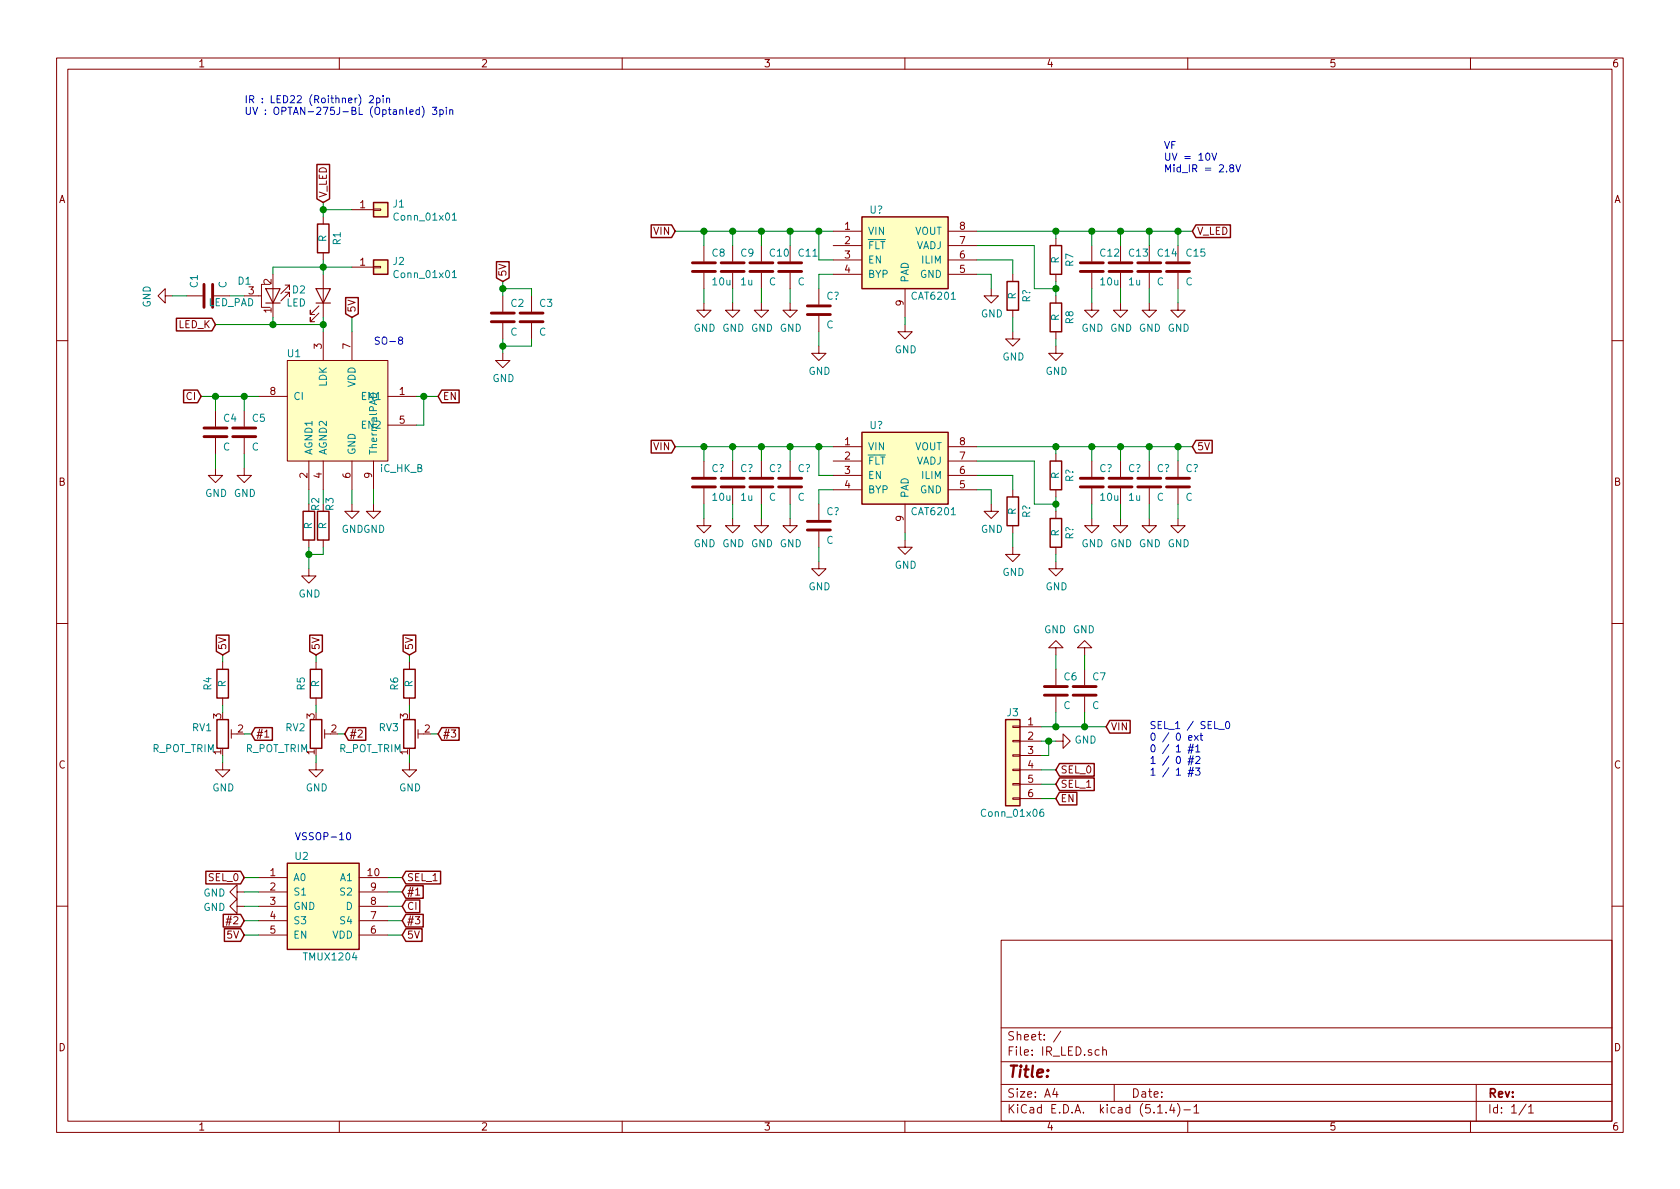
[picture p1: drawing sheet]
<svg xmlns="http://www.w3.org/2000/svg" width="297mm" height="210mm" viewBox="0 0 297 210" stroke-linecap="round" stroke-linejoin="round" font-family="sans-serif">
<g fill="none" stroke="#840000" stroke-width=".18">
<path d="M10 10.3h277v189.9h-277zM12 12.2h273v186.1h-273zM60 10.3v1.9M110 10.3v1.9M160 10.3v1.9M210 10.3v1.9M260 10.3v1.9M57.1 38.3v1.3M62.2 37.1h3.8M66 37h1.3v.2h-1.3zM29.2 52.3v-1.3l-1.3 1.3 1.3 1.3v-1.3h1.3M33 52.3h2.8"/>
<path d="M43.2 52.3h3M47.8 50.3h-1.6v4.1h1.6M48.3 48.5v7.6M50.4 51.7h.8v.7v-.7l-1.5 1.5M50.4 50.4h.8v.8v-.8l-1.5 1.5M56.4 55.4l-1.5 1.5v-.8v.8h.7M56.4 54.1l-1.5 1.5v-.7v.7h.7M57.1 44.7v1.3M57.1 48.5v7.6M57.1 58.7v5M62.2 58.7v5M62.2 47.2h3.8"/>
<path d="M66 47.1h1.3v.3h-1.3zM88.9 52.3v2.8M88.9 57.1v2.8M94 52.3v2.8M94 57.1v2.8M124.5 53.6v1.3h1.2l-1.2 1.2-1.3-1.2h1.3M124.5 43.4v2.8M124.5 48.3v2.7M129.5 53.6v1.3h1.3l-1.3 1.2-1.2-1.2h1.2M129.5 43.4v2.8M129.5 48.3v2.7M134.6 53.6v1.3h1.3l-1.3 1.2-1.3-1.2h1.3"/>
<path d="M134.6 43.4v2.8M134.6 48.3v2.7M139.7 53.6v1.3h1.3l-1.3 1.2-1.3-1.2h1.3M139.7 43.4v2.8M139.7 48.3v2.7M144.8 51v2.8M144.8 55.9v2.8M147.3 40.9h5.1M147.3 43.4h5.1M147.3 46h5.1M147.3 48.5h5.1M160 57.4v1.3h1.3l-1.3 1.2-1.3-1.2h1.3"/>
<path d="M160 51v5.1M167.6 40.9h5.1M167.6 43.4h5.1M167.6 46h5.1M167.6 48.5h5.1M175.3 51v1.3h1.2l-1.2 1.3-1.3-1.3h1.3M179.1 58.7v1.2h1.2l-1.2 1.3-1.3-1.3h1.3M179.1 48.5v1.3M179.1 54.9v1.2M186.7 42.2v1.2M186.7 48.5v1.3M186.7 52.3v1.3"/>
<path d="M186.7 58.7v1.2M193 53.6v1.3h1.3l-1.3 1.2-1.2-1.2h1.2M193 43.4v2.8M193 48.3v2.7M198.1 53.6v1.3h1.3l-1.3 1.2-1.3-1.2h1.3M198.1 43.4v2.8M198.1 48.3v2.7M203.2 53.6v1.3h1.3l-1.3 1.2-1.3-1.2h1.3M203.2 43.4v2.8M203.2 48.3v2.7M208.3 53.6v1.3h1.2l-1.2 1.2-1.3-1.2h1.3M208.3 43.4v2.8"/>
<path d="M208.3 48.3v2.7M10 60.2h2M38.1 72.6v2.8M38.1 77.5v2.8M43.2 72.6v2.8M43.2 77.5v2.8M45.7 70.1h5.1M50.8 63.7h17.8v17.8h-17.8zM68.6 70.1h5.1M68.6 75.2h5.1M88.9 62.5v1.2h1.3l-1.3 1.3-1.3-1.3h1.3M144.8 61.2v1.3h1.2l-1.2 1.2-1.3-1.2h1.3"/>
<path d="M147.3 79h5.1M167.6 79h5.1M186.7 61.2v1.3h1.3l-1.3 1.2-1.3-1.2h1.3M285 60.2h2M38.1 82.8v1.3h1.3l-1.3 1.2-1.3-1.2h1.3M43.2 82.8v1.3h1.2l-1.2 1.2-1.3-1.2h1.3M54.6 81.5v5.1M54.6 95.5v1.3M57.1 81.5v5.1M57.1 95.5v1.3M62.2 89.1v1.3h1.3l-1.3 1.3-1.2-1.3h1.2M62.2 81.5v5.1"/>
<path d="M66 89.1v1.3h1.3l-1.3 1.3-1.2-1.3h1.2M66 81.5v5.1M124.5 91.7v1.3h1.2l-1.2 1.2-1.3-1.2h1.3M124.5 81.5v2.8M124.5 86.4v2.7M129.5 91.7v1.3h1.3l-1.3 1.2-1.2-1.2h1.2M129.5 81.5v2.8M129.5 86.4v2.7M134.6 91.7v1.3h1.3l-1.3 1.2-1.3-1.2h1.3M134.6 81.5v2.8M134.6 86.4v2.7M139.7 91.7v1.3h1.3l-1.3 1.2-1.3-1.2h1.3"/>
<path d="M139.7 81.5v2.8M139.7 86.4v2.7M144.8 99.3v1.3h1.2l-1.2 1.2-1.3-1.2h1.3M144.8 89.1v2.8M144.8 94v2.8M147.3 81.5h5.1M147.3 84.1h5.1M147.3 86.6h5.1M160 95.5v1.3h1.3l-1.3 1.2-1.3-1.2h1.3M160 89.1v5.1M167.6 81.5h5.1M167.6 84.1h5.1"/>
<path d="M167.6 86.6h5.1M175.3 89.1v1.3h1.2l-1.2 1.3-1.3-1.3h1.3M179.1 96.8v1.2h1.2l-1.2 1.3-1.3-1.3h1.3M179.1 86.6v1.3M179.1 93v1.2M186.7 99.3v1.3h1.3l-1.3 1.2-1.3-1.2h1.3M186.7 80.3v1.2M186.7 86.6v1.3M186.7 90.4v1.3M186.7 96.8v1.2M193 91.7v1.3h1.3l-1.3 1.2-1.2-1.2h1.2M193 81.5v2.8"/>
<path d="M193 86.4v2.7M198.1 91.7v1.3h1.3l-1.3 1.2-1.3-1.2h1.3M198.1 81.5v2.8M198.1 86.4v2.7M203.2 91.7v1.3h1.3l-1.3 1.2-1.3-1.2h1.3M203.2 81.5v2.8M203.2 86.4v2.7M208.3 91.7v1.3h1.2l-1.2 1.2-1.3-1.2h1.3M208.3 81.5v2.8M208.3 86.4v2.7M10 110.3h2M39.4 117.1v1.3"/>
<path d="M54.6 100.6v1.2h1.3l-1.3 1.3-1.3-1.3h1.3M55.9 117.1v1.3M72.4 117.1v1.3M186.7 114.5h1.3l-1.3-1.2-1.3 1.2h1.3v1.3M186.7 118.4v2.8M191.8 114.5h1.2l-1.2-1.2-1.3 1.2h1.3v1.3M191.8 118.4v2.8M285 110.3h2M39.4 134.9v1.2h1.2l-1.2 1.3-1.3-1.3h1.3M39.4 123.4v1.3M40.9 129.8h1M40.9 129v1.6"/>
<path d="M46.8 130.3h.7M55.9 134.9v1.2h1.2l-1.2 1.3-1.3-1.3h1.3M55.9 123.4v1.3M57.4 129v1.6M57.4 129.8h1M72.4 134.9v1.2h1.3l-1.3 1.3-1.3-1.3h1.3M72.4 123.4v1.3M73.9 129.8h1M73.9 129v1.6M179.1 138.6h1.2v.2h-1.2zM179.1 136h1.2v.3h-1.2zM179.1 133.5h1.2v.2h-1.2z"/>
<path d="M179.1 130.9h1.2v.3h-1.2zM179.1 128.4h1.2v.2h-1.2zM180.3 128.5h3.8M180.3 131.1h3.8M180.3 133.6h3.8M180.3 136.1h3.8M180.3 138.7h3.8M186.7 131.1h1.3v-1.3l1.2 1.3-1.2 1.2v-1.2M186.7 123.2v2.8M191.8 123.2v2.8M41.9 157.7v-1.2l-1.3 1.2 1.3 1.3v-1.3h1.3M45.7 155.2h5.1"/>
<path d="M45.7 157.7h5.1M63.5 155.2h5.1M63.5 157.7h5.1M73.5 158.3h.7M179.1 141.1h1.2v.2h-1.2zM180.3 141.2h3.8M10 160.2h2M41.9 160.3v-1.3l-1.3 1.3 1.3 1.2v-1.2h1.3M45.7 160.3h5.1M45.7 162.8h5.1M45.7 165.3h5.1M63.5 160.3h5.1"/>
<path d="M63.5 162.8h5.1M63.5 165.3h5.1M177 166.3h108v32h-108zM285 160.2h2M60 198.3v1.9M110 198.3v1.9M160 198.3v1.9M177 194.8h108M177 191.8h108M177 187.8h108M177 181.8h108M186.5 192.5l-.4 1h1"/>
<path d="M186.8 193v1M187.6 182.3l-1.3 2M194.3 185.7l-.4-.1-.3 .3 .1 .6 .2 .1 .4-.1M195 185.7a.37 .37 0 0 1 .6 .1v.8M195 185.1v1.5M197 191.8v3M204.7 196.8h.8M206.2 196.7v.1M207.2 195.2l-.4 1.1h.9M207.5 195.8v1M208.2 195.1a1.71 1.71 0 0 1 0 2.3M209.3 196.3h1.2"/>
<path d="M210 198.3v1.9M211.1 195.8l.4-.5v1.5M211.1 196.8h.9M260 198.3v1.9M261 191.8v6.5M269.8 195.2l-1.2 2M270.3 195.8l.4-.5v1.5M270.3 196.8h.8"/>
</g>
<g fill="none" stroke="#840000" stroke-width=".51">
<path d="M36.1 50.3v4.1M37.6 50.3v4.1M86.9 56.9h4M86.9 55.4h4M91.9 56.9h4.1M91.9 55.4h4.1M122.4 48h4.1M122.4 46.5h4.1M127.5 48h4.1M127.5 46.5h4.1M132.6 48h4.1M132.6 46.5h4.1"/>
<path d="M137.7 48h4M137.7 46.5h4M142.7 55.6h4.1M142.7 54.1h4.1M191 48h4.1M191 46.5h4.1M196.1 48h4.1M196.1 46.5h4.1M201.2 48h4M201.2 46.5h4M206.2 48h4.1M206.2 46.5h4.1"/>
<path d="M36.1 77.2h4M36.1 75.7h4M41.1 77.2h4.1M41.1 75.7h4.1M122.4 86.1h4.1M122.4 84.6h4.1M127.5 86.1h4.1M127.5 84.6h4.1M132.6 86.1h4.1M132.6 84.6h4.1M137.7 86.1h4M137.7 84.6h4"/>
<path d="M142.7 93.7h4.1M142.7 92.2h4.1M191 86.1h4.1M191 84.6h4.1M196.1 86.1h4.1M196.1 84.6h4.1M201.2 86.1h4M201.2 84.6h4M206.2 86.1h4.1M206.2 84.6h4.1M184.7 122.9h4M184.7 121.4h4"/>
<path d="M189.7 122.9h4.1M189.7 121.4h4.1"/>
</g>
<g fill="#ffffc2" stroke="#ffffc2" stroke-width=".18">
<path d="M177.8 127.2h2.5v15.3h-2.5z"/>
<path d="M152.4 76.4h15.2v12.7h-15.2z"/>
<path d="M152.4 38.3h15.2v12.7h-15.2z"/>
<path d="M50.8 152.6h12.7v15.3h-12.7z"/>
<path d="M50.8 63.7h17.8v17.8h-17.8z"/>
<path d="M66 46h2.6v2.5h-2.6z"/>
<path d="M66 35.8h2.6v2.5h-2.6z"/>
</g>
<g fill="none" stroke="#840000" stroke-width=".25">
<path d="M56 29.1h2.3v6.1l-1.2 .6-1.1-.6zM56.1 39.6h2.1v5.1h-2.1zM66 35.8h2.6v2.5h-2.6zM115.1 39.8h3.6l.7 1.1-.7 1.1h-3.6zM152.4 38.3h15.2v12.7h-15.2zM211.5 39.8h6.1v2.2h-6.1l-.7-1.1zM31.2 56.3h6.3l.6 1.1-.6 1.1h-6.3zM61.1 52.6h2.2v2.9l-1.1 .6-1.1-.6zM66 46h2.6v2.5h-2.6zM87.8 46.3h2.2v2.8l-1.1 .7-1.1-.7zM178.1 49.8h2v5.1h-2zM185.7 53.6h2v5.1h-2z"/>
<path d="M185.7 43.4h2v5.1h-2zM32.5 69h2.4l.7 1.1-.7 1.1h-2.4zM78.1 69h3.1v2.2h-3.1l-.6-1.1zM115.1 77.9h3.6l.7 1.1-.7 1.1h-3.6zM152.4 76.4h15.2v12.7h-15.2zM211.5 77.9h2.8v2.2h-2.8l-.7-1.1zM53.6 90.4h2v5.1h-2zM56.1 90.4h2.1v5.1h-2.1zM178.1 87.9h2v5.1h-2zM185.7 91.7h2v5.1h-2zM185.7 81.5h2v5.1h-2zM38.3 112.3h2.2v2.9l-1.1 .6-1.1-.6z"/>
<path d="M38.4 118.4h2v5h-2zM54.8 112.3h2.2v2.9l-1.1 .6-1.1-.6zM54.9 118.4h2v5h-2zM71.3 112.3h2.2v2.9l-1.1 .6-1.1-.6zM71.4 118.4h2v5h-2zM38.4 127.2h2v5.1h-2zM45.1 128.7h3.1v2.2h-3.1l-.7-1.1zM54.9 127.2h2v5.1h-2zM61.6 128.7h3.1v2.2h-3.1l-.6-1.1zM71.4 127.2h2v5.1h-2zM78.1 128.7h3.1v2.2h-3.1l-.6-1.1zM177.8 127.2h2.5v15.3h-2.5z"/>
<path d="M187.3 137.6h6.2v2.2h-6.2l-.6-1.1zM187.3 135h6.2v2.3h-6.2l-.6-1.2zM196.2 127.4h3.6v2.2h-3.6l-.6-1.1zM36.4 154.1h6.1l.7 1.1-.7 1.1h-6.1zM50.8 152.6h12.7v15.3h-12.7zM71.8 156.6h3v2.2h-3l-.7-1.1zM71.8 159.2h2.4v2.2h-2.4l-.7-1.1zM71.8 154.1h6.1v2.2h-6.1l-.7-1.1zM187.3 140.1h3.1v2.2h-3.1l-.6-1.1zM39.5 161.7h3l.7 1.1-.7 1.1h-3zM39.7 164.2h2.8l.7 1.1-.7 1.2h-2.8zM71.8 164.2h2.8v2.3h-2.8l-.7-1.2z"/>
<path d="M71.8 161.7h3v2.2h-3l-.7-1.1z"/>
</g>
<path d="M80 38l.3-.3v1.2M80 38.9h.7M80 48.2l.3-.4v1.3M80 49.1h.7M184.5 143.1l-.4 .1a.87 .87 0 0 0 0 1.2l.4-.2v-.5l-.4-.1-.3 .2" fill="none" stroke="#008484" stroke-width=".18"/>
<path d="M47 51h2.5l-1.2 2.6zM47 53.6h2.5M55.9 51h2.5l-1.3 2.6zM55.9 53.6h2.5" fill="none" stroke="#840000" stroke-width=".2"/>
<g fill="none" stroke="#008400" stroke-width=".18">
<path d="M57.1 35.8v2.5M57.1 37.1h5.1M30.5 52.3h2.5M38.1 57.4h19M48.3 56.1v1.3M57.1 46v2.5M57.1 56.1v2.6M62.2 47.2h-13.9v1.3M62.2 56.1v2.6M88.9 51h5.1v1.3M88.9 49.8v2.5M88.9 59.9v2.6"/>
<path d="M94 59.9v1.3h-5.1M119.4 40.9h27.9M124.5 40.9v2.5M124.5 51v2.6M129.5 40.9v2.5M129.5 51v2.6M134.6 40.9v2.5M134.6 51v2.6M139.7 40.9v2.5M139.7 51v2.6M144.8 40.9v5.1h2.5M144.8 58.7v2.5"/>
<path d="M147.3 48.5h-2.5v2.5M160 56.1v1.3M172.7 40.9h38.1M172.7 48.5h2.6v2.5M172.7 46h6.4v2.5M172.7 43.4h10.2v7.6h3.8M179.1 56.1v2.6M186.7 40.9v1.3M186.7 49.8v2.5M186.7 59.9v1.3M193 40.9v2.5M193 51v2.6"/>
<path d="M198.1 40.9v2.5M198.1 51v2.6M203.2 40.9v2.5M203.2 51v2.6M208.3 40.9v2.5M208.3 51v2.6M35.6 70.1h10.1M38.1 70.1v2.5M43.2 70.1v2.5M73.7 70.1h3.8M74.9 70.1v5.1h-1.2M119.4 79h27.9"/>
<path d="M124.5 79v2.5M129.5 79v2.5M134.6 79v2.5M139.7 79v2.5M144.8 79v5.1h2.5M172.7 79h38.1M186.7 79v1.3M193 79v2.5M198.1 79v2.5M203.2 79v2.5M208.3 79v2.5M38.1 80.3v2.5"/>
<path d="M43.2 80.3v2.5M54.6 86.6v2.5M54.6 96.8v3.8M57.1 86.6v2.5M57.1 96.8v1.2h-2.5M62.2 86.6v2.5M66 86.6v2.5M124.5 89.1v2.6M129.5 89.1v2.6M134.6 89.1v2.6M139.7 89.1v2.6M144.8 96.8v2.5"/>
<path d="M147.3 86.6h-2.5v2.5M160 94.2v1.3M172.7 86.6h2.6v2.5M172.7 84.1h6.4v2.5M172.7 81.5h10.2v7.6h3.8M179.1 94.2v2.6M186.7 87.9v2.5M186.7 98v1.3M193 89.1v2.6M198.1 89.1v2.6M203.2 89.1v2.6M208.3 89.1v2.6"/>
<path d="M39.4 115.8v1.3M55.9 115.8v1.3M72.4 115.8v1.3M186.7 115.8v2.6M191.8 115.8v2.6M39.4 124.7v1.3M39.4 133.6v1.3M43.2 129.8h1.2M55.9 124.7v1.3M55.9 133.6v1.3M59.7 129.8h1.3M72.4 124.7v1.3"/>
<path d="M72.4 133.6v1.3M76.2 129.8h1.3M184.1 131.1h2.6M184.1 136.1h2.6M184.1 138.7h2.6M184.1 128.5h11.5M185.4 131.1v2.5h-1.3M186.7 126v2.5M191.8 126v2.5M43.2 155.2h2.5M43.2 157.7h2.5M68.6 155.2h2.5"/>
<path d="M68.6 157.7h2.5M184.1 141.2h2.6M43.2 165.3h2.5M43.2 160.3h2.5M43.2 162.8h2.5M68.6 165.3h2.5M68.6 160.3h2.5M68.6 162.8h2.5"/>
</g>
<g fill="none" stroke="#0000c2" stroke-width=".18">
<path d="M65.3 17l.5-.1 .2 .4v.2l-.7 .7h.7M66.6 17.4l.4-.1 .2 .3-.1 .5h-.5M66.6 17.3v1.3M67.7 16.9v.1M67.7 17.3v.9M68.4 17.5l.1-.2 .3 .1 .1 .8M68.4 17.3v.9M74.1 19.5l-.3-.1-.3 .2 .2 .6h.4M74.1 19v1.2M74.6 18.8a1.47 1.47 0 0 1 0 1.9M76.5 19h.7l-.4 .5 .4 .1v.4l-.2 .2-.5-.1M77.8 19.5l.3-.1 .3 .2-.1 .6h-.5"/>
<path d="M77.8 19.4v1.3M78.9 19v.1M78.9 19.4v.8M79.5 19.5l.2-.1 .3 .1 .1 .7M79.5 19.4v.8M214.3 27.1l.4 1.2 .4-1.2M217.7 29.7l-.2-.1v-.3l.4-.2 .2 .2v.3l-.6 .1-.1 .2v.3l.3 .2h.2l.2-.2v-.4l-.2-.1M218.5 29.1l.4 1.3 .5-1.3M70.7 60.2l-.2-.2v-.3l.2-.1 .4 .1 .1 .2-.1 .1-.5 .2-.1 .2v.2l.2 .3 .4-.1 .1-.2v-.2l-.3-.2M203.6 129.8l.2-.2a.67 .67 0 0 1 .5 .7 .67 .67 0 0 1-.5 .6l-.2-.2-.1-.3zM206.7 129.6l-1.1 1.6M208.1 129.8l.2-.2a.67 .67 0 0 1 .4 .7 .67 .67 0 0 1-.4 .6l-.3-.5z"/>
<path d="M210 132.7h.9M210 134.7h.9M210 136.8h.9M210.2 130.5l.6-.1-.1-.3h-.4l-.1 .1v.7h.5M210.2 132.1h.9M210.2 134.2h.9M210.2 136.2h.9M210.5 131.6l-.3 1.6M210.5 133.6l-.3 1.7M210.5 135.7l-.3 1.6M210.9 131.6l-.3 1.6M210.9 133.6l-.3 1.7"/>
<path d="M210.9 135.7l-.3 1.6M211.2 130.1l.7 .8M211.4 135.8h.8l-.5 .5 .4 .1 .1 .4-.3 .3-.5-.1M211.4 132l.4-.3v1.3M211.4 133.9l.5-.1 .3 .3-.8 .9h.8M211.4 133h.8M211.9 130.1l-.7 .8M212.2 130.1h.4M212.3 129.6v1.1l.3 .2M215.5 129h1M216.8 127.7l.2-.1a.67 .67 0 0 1 .4 .6 .67 .67 0 0 1-.4 .6l-.3-.2v-.2zM61.4 147.4l.2-.2a.67 .67 0 0 1 .4 .7 .67 .67 0 0 1-.4 .6l-.3-.2v-.3z"/>
</g>
<g fill="#008400" stroke="#008400" stroke-width=".25">
<circle cx="198.1" cy="40.9" r=".51"/>
<circle cx="186.7" cy="89.1" r=".51"/>
<circle cx="43.2" cy="70.1" r=".51"/>
<circle cx="208.3" cy="40.9" r=".51"/>
<circle cx="144.8" cy="79" r=".51"/>
<circle cx="129.5" cy="40.9" r=".51"/>
<circle cx="124.5" cy="40.9" r=".51"/>
<circle cx="186.7" cy="79" r=".51"/>
<circle cx="186.7" cy="128.5" r=".51"/>
<circle cx="88.9" cy="61.2" r=".51"/>
<circle cx="88.9" cy="51" r=".51"/>
<circle cx="186.7" cy="51" r=".51"/>
<circle cx="48.3" cy="57.4" r=".51"/>
<circle cx="186.7" cy="40.9" r=".51"/>
<circle cx="57.2" cy="47.2" r=".51"/>
<circle cx="144.8" cy="40.9" r=".51"/>
<circle cx="57.2" cy="57.4" r=".51"/>
<circle cx="191.8" cy="128.5" r=".51"/>
<circle cx="134.6" cy="79" r=".51"/>
<circle cx="74.9" cy="70.1" r=".51"/>
<circle cx="129.5" cy="79" r=".51"/>
<circle cx="124.5" cy="79" r=".51"/>
<circle cx="193" cy="79" r=".51"/>
<circle cx="193" cy="40.9" r=".51"/>
<circle cx="57.2" cy="37.1" r=".51"/>
<circle cx="139.7" cy="40.9" r=".51"/>
<circle cx="208.3" cy="79" r=".51"/>
<circle cx="38.1" cy="70.1" r=".51"/>
<circle cx="198.1" cy="79" r=".51"/>
<circle cx="203.2" cy="79" r=".51"/>
<circle cx="185.4" cy="131.1" r=".51"/>
<circle cx="54.6" cy="98" r=".51"/>
<circle cx="203.2" cy="40.9" r=".51"/>
<circle cx="139.7" cy="79" r=".51"/>
<circle cx="134.6" cy="40.9" r=".51"/>
</g>
<text font-size="2.8" fill="#840000" x="178" y="190.5">Title:</text>
<g font-size="2.1" fill="#840000">
<text x="178" y="184">Sheet: /</text>
<text x="178" y="186.7">File: IR_LED.sch</text>
<text x="178" y="196.9">KiCad E.D.A. kicad (5.1.4)-1</text>
<text x="178" y="194.1">Size: A4</text>
<text x="200" y="194.1">Date:</text>
<text x="263" y="194.1">Rev:</text>
<text x="263" y="196.9">Id: 1/1</text>
</g>
<g font-size="1.8" fill="#840000">
<text x="35" y="11.9">1</text>
<text x="85" y="11.9">2</text>
<text x="135" y="11.9">3</text>
<text x="185" y="11.9">4</text>
<text x="235" y="11.9">5</text>
<text x="285" y="11.9">6</text>
<text x="10.4" y="35.9">A</text>
<text x="57.8" y="35" transform="rotate(-90 57.8 35)">V_LED</text>
<text x="285.4" y="35.9">A</text>
<text x="63.7" y="36.8">1</text>
<text x="115.6" y="41.5">VIN</text>
<text x="149.4" y="40.6">1</text>
<text x="169.7" y="40.6">8</text>
<text x="211.6" y="41.5">V_LED</text>
<text x="63.7" y="47">1</text>
<text x="149.4" y="43.2">2</text>
<text x="149.4" y="45.7">3</text>
<text x="169.7" y="45.7">6</text>
<text x="169.7" y="43.2">7</text>
<text x="48" y="50.3" transform="rotate(-90 48 50.3)">2</text>
<text x="89.5" y="49" transform="rotate(-90 89.5 49)">5V</text>
<text x="149.4" y="48.3">4</text>
<text x="169.7" y="48.3">5</text>
<text x="31.5" y="58">LED_K</text>
<text x="48" y="55.3" transform="rotate(-90 48 55.3)">1</text>
<text x="62.9" y="55.3" transform="rotate(-90 62.9 55.3)">5V</text>
<text x="159.8" y="54.1" transform="rotate(-90 159.8 54.1)">9</text>
<text x="56.9" y="61.7" transform="rotate(-90 56.9 61.7)">3</text>
<text x="62" y="61.7" transform="rotate(-90 62 61.7)">7</text>
<text x="33" y="70.7">CI</text>
<text x="47.8" y="69.8">8</text>
<text x="70.6" y="69.8">1</text>
<text x="78.3" y="70.7">EN</text>
<text x="70.6" y="74.9">5</text>
<text x="115.6" y="79.6">VIN</text>
<text x="149.4" y="78.7">1</text>
<text x="149.4" y="81.3">2</text>
<text x="149.4" y="83.8">3</text>
<text x="169.7" y="83.8">6</text>
<text x="169.7" y="81.3">7</text>
<text x="169.7" y="78.7">8</text>
<text x="211.6" y="79.6">5V</text>
<text x="10.4" y="85.9">B</text>
<text x="54.4" y="84.6" transform="rotate(-90 54.4 84.6)">2</text>
<text x="56.9" y="84.6" transform="rotate(-90 56.9 84.6)">4</text>
<text x="62" y="84.6" transform="rotate(-90 62 84.6)">6</text>
<text x="65.8" y="84.6" transform="rotate(-90 65.8 84.6)">9</text>
<text x="149.4" y="86.4">4</text>
<text x="169.7" y="86.4">5</text>
<text x="285.4" y="85.9">B</text>
<text x="159.8" y="92.2" transform="rotate(-90 159.8 92.2)">9</text>
<text x="40" y="115" transform="rotate(-90 40 115)">5V</text>
<text x="56.5" y="115" transform="rotate(-90 56.5 115)">5V</text>
<text x="73" y="115" transform="rotate(-90 73 115)">5V</text>
<text x="39.1" y="127.1" transform="rotate(-90 39.1 127.1)">3</text>
<text x="42.1" y="129.5">2</text>
<text x="45.2" y="130.4">#1</text>
<text x="55.6" y="127.1" transform="rotate(-90 55.6 127.1)">3</text>
<text x="58.6" y="129.5">2</text>
<text x="61.7" y="130.4">#2</text>
<text x="72.1" y="127.1" transform="rotate(-90 72.1 127.1)">3</text>
<text x="75.1" y="129.5">2</text>
<text x="78.3" y="130.4">#3</text>
<text x="181.8" y="128.3">1</text>
<text x="181.8" y="130.8">2</text>
<text x="196.4" y="129.2">VIN</text>
<text x="10.4" y="135.9">C</text>
<text x="39.1" y="133.4" transform="rotate(-90 39.1 133.4)">1</text>
<text x="55.6" y="133.4" transform="rotate(-90 55.6 133.4)">1</text>
<text x="72.1" y="133.4" transform="rotate(-90 72.1 133.4)">1</text>
<text x="181.8" y="133.3">3</text>
<text x="181.8" y="135.9">4</text>
<text x="187.5" y="136.8">SEL_0</text>
<text x="285.4" y="135.9">C</text>
<text x="181.8" y="138.4">5</text>
<text x="181.8" y="141">6</text>
<text x="187.5" y="141.9">EN</text>
<text x="187.5" y="139.3">SEL_1</text>
<text x="37" y="155.8">SEL_0</text>
<text x="47.8" y="154.9">1</text>
<text x="65.1" y="154.9">10</text>
<text x="71.9" y="155.8">SEL_1</text>
<text x="47.8" y="157.5">2</text>
<text x="47.8" y="160">3</text>
<text x="65.6" y="160">8</text>
<text x="65.6" y="157.5">9</text>
<text x="71.9" y="158.4">#1</text>
<text x="71.9" y="160.9">CI</text>
<text x="40.2" y="166">5V</text>
<text x="40.4" y="163.4">#2</text>
<text x="47.8" y="162.6">4</text>
<text x="47.8" y="165.1">5</text>
<text x="65.6" y="165.1">6</text>
<text x="65.6" y="162.6">7</text>
<text x="71.9" y="166">5V</text>
<text x="71.9" y="163.4">#3</text>
<text x="10.4" y="185.9">D</text>
<text x="285.4" y="185.9">D</text>
<text x="35" y="199.9">1</text>
<text x="85" y="199.9">2</text>
<text x="135" y="199.9">3</text>
<text x="185" y="199.9">4</text>
<text x="235" y="199.9">5</text>
<text x="285" y="199.9">6</text>
</g>
<g font-size="1.8" fill="#0000c2">
<text x="43.2" y="18.3">IR : LED22 (Roithner) 2pin</text>
<text x="43.2" y="20.3">UV : OPTAN-275J-BL (Optanled) 3pin</text>
<text x="205.7" y="26.4">VF</text>
<text x="205.7" y="28.4">UV = 10V</text>
<text x="205.7" y="30.5">Mid_IR = 2.8V</text>
<text x="66" y="61">SO-8</text>
<text x="203.2" y="128.9">SEL_1 / SEL_0</text>
<text x="203.2" y="133">0 / 1 #1</text>
<text x="203.2" y="135.1">1 / 0 #2</text>
<text x="203.2" y="137.2">1 / 1 #3</text>
<text x="52.1" y="148.6">VSSOP-10</text>
</g>
<g font-size="1.8" fill="#008484">
<text x="69.5" y="36.7">J1</text>
<text x="70" y="39">Conn_01x01</text>
<text x="153.4" y="41.5">VIN</text>
<text x="153.8" y="37.8">U?</text>
<text x="161.7" y="41.5">VOUT</text>
<text x="57.7" y="42.8" transform="rotate(-90 57.7 42.8)">R</text>
<text x="60.2" y="43.3" transform="rotate(-90 60.2 43.3)">R1</text>
<text x="69.5" y="46.9">J2</text>
<text x="125.9" y="45.4">C8</text>
<text x="131" y="45.4">C9</text>
<text x="136.2" y="45.4">C10</text>
<text x="141.2" y="45.4">C11</text>
<text x="153.4" y="44.1">FLT</text>
<text x="153.4" y="46.6">EN</text>
<text x="161.9" y="44.1">VADJ</text>
<text x="163.1" y="46.6">ILIM</text>
<text x="187.2" y="46.6" transform="rotate(-90 187.2 46.6)">R</text>
<text x="189.8" y="47.1" transform="rotate(-90 189.8 47.1)">R7</text>
<text x="194.6" y="45.4">C12</text>
<text x="199.7" y="45.4">C13</text>
<text x="204.7" y="45.4">C14</text>
<text x="209.8" y="45.4">C15</text>
<text x="35" y="50.8" transform="rotate(-90 35 50.8)">C1</text>
<text x="40.1" y="51" transform="rotate(-90 40.1 51)">C</text>
<text x="42.1" y="50.3">D1</text>
<text x="44" y="52.1">3</text>
<text x="51.7" y="51.9">D2</text>
<text x="70" y="49.2">Conn_01x01</text>
<text x="126.1" y="50.5">10u</text>
<text x="131" y="50.5">1u</text>
<text x="136" y="50.5">C</text>
<text x="141" y="50.5">C</text>
<text x="146.1" y="53">C?</text>
<text x="153.4" y="49.1">BYP</text>
<text x="160.7" y="50" transform="rotate(-90 160.7 50)">PAD</text>
<text x="161.3" y="53">CAT6201</text>
<text x="162.7" y="49.1">GND</text>
<text x="179.6" y="53" transform="rotate(-90 179.6 53)">R</text>
<text x="182.2" y="53.5" transform="rotate(-90 182.2 53.5)">R?</text>
<text x="194.6" y="50.5">10u</text>
<text x="199.6" y="50.5">1u</text>
<text x="204.5" y="50.5">C</text>
<text x="209.6" y="50.5">C</text>
<text x="26.6" y="54.4" transform="rotate(-90 26.6 54.4)">GND</text>
<text x="50.6" y="54.2">LED</text>
<text x="90.2" y="59.4">C</text>
<text x="90.4" y="54.3">C2</text>
<text x="95.3" y="59.4">C</text>
<text x="95.5" y="54.3">C3</text>
<text x="122.6" y="58.7">GND GND GND GND</text>
<text x="146.1" y="58.1">C</text>
<text x="173.4" y="56.1">GND</text>
<text x="187.2" y="56.8" transform="rotate(-90 187.2 56.8)">R</text>
<text x="189.8" y="57.2" transform="rotate(-90 189.8 57.2)">R8</text>
<text x="191.2" y="58.7">GND GND GND GND</text>
<text x="50.9" y="63.2">U1</text>
<text x="158.2" y="62.5">GND</text>
<text x="177.2" y="63.7">GND</text>
<text x="51.8" y="70.7">CI</text>
<text x="57.8" y="68.4" transform="rotate(-90 57.8 68.4)">LDK</text>
<text x="62.9" y="68.5" transform="rotate(-90 62.9 68.5)">VDD</text>
<text x="64.1" y="70.7">EN1</text>
<text x="87.1" y="67.6">GND</text>
<text x="143" y="66.3">GND</text>
<text x="184.9" y="66.3">GND</text>
<text x="39.6" y="74.6">C4</text>
<text x="44.7" y="74.6">C5</text>
<text x="64.1" y="75.8">EN2</text>
<text x="153.8" y="75.9">U?</text>
<text x="39.4" y="79.7">C</text>
<text x="44.5" y="79.7">C</text>
<text x="55.2" y="80.5" transform="rotate(-90 55.2 80.5)">AGND1</text>
<text x="57.8" y="80.5" transform="rotate(-90 57.8 80.5)">AGND2</text>
<text x="62.9" y="80.5" transform="rotate(-90 62.9 80.5)">GND</text>
<text x="66.7" y="80.5" transform="rotate(-90 66.7 80.5)">ThermalPAD</text>
<text x="67.2" y="83.5">iC_HK_B</text>
<text x="125.8" y="83.5">C?</text>
<text x="130.9" y="83.5">C?</text>
<text x="136" y="83.5">C?</text>
<text x="141" y="83.5">C?</text>
<text x="153.4" y="79.6">VIN</text>
<text x="153.4" y="82.2">FLT</text>
<text x="161.7" y="79.6">VOUT</text>
<text x="161.9" y="82.2">VADJ</text>
<text x="194.4" y="83.5">C?</text>
<text x="199.5" y="83.5">C?</text>
<text x="204.5" y="83.5">C?</text>
<text x="209.6" y="83.5">C?</text>
<text x="36.3" y="87.9">GND GND</text>
<text x="126.1" y="88.6">10u</text>
<text x="131" y="88.6">1u</text>
<text x="136" y="88.6">C</text>
<text x="141" y="88.6">C</text>
<text x="153.4" y="84.7">EN</text>
<text x="153.4" y="87.2">BYP</text>
<text x="160.7" y="88.1" transform="rotate(-90 160.7 88.1)">PAD</text>
<text x="162.7" y="87.2">GND</text>
<text x="163.1" y="84.7">ILIM</text>
<text x="187.2" y="84.7" transform="rotate(-90 187.2 84.7)">R</text>
<text x="189.8" y="85.2" transform="rotate(-90 189.8 85.2)">R?</text>
<text x="194.6" y="88.6">10u</text>
<text x="199.6" y="88.6">1u</text>
<text x="204.5" y="88.6">C</text>
<text x="209.6" y="88.6">C</text>
<text x="55.2" y="93.6" transform="rotate(-90 55.2 93.6)">R</text>
<text x="56.4" y="90.3" transform="rotate(-90 56.4 90.3)">R2</text>
<text x="57.7" y="93.6" transform="rotate(-90 57.7 93.6)">R</text>
<text x="59" y="90.3" transform="rotate(-90 59 90.3)">R3</text>
<text x="60.4" y="94.2">GNDGND</text>
<text x="146.1" y="91.1">C?</text>
<text x="161.3" y="91.1">CAT6201</text>
<text x="173.4" y="94.2">GND</text>
<text x="179.6" y="91.1" transform="rotate(-90 179.6 91.1)">R</text>
<text x="182.2" y="91.6" transform="rotate(-90 182.2 91.6)">R?</text>
<text x="187.2" y="94.9" transform="rotate(-90 187.2 94.9)">R</text>
<text x="189.8" y="95.4" transform="rotate(-90 189.8 95.4)">R?</text>
<text x="122.6" y="96.8">GND GND GND GND</text>
<text x="146.1" y="96.2">C</text>
<text x="158.2" y="100.6">GND</text>
<text x="177.2" y="101.8">GND</text>
<text x="191.2" y="96.8">GND GND GND GND</text>
<text x="52.8" y="105.7">GND</text>
<text x="143" y="104.4">GND</text>
<text x="184.9" y="104.4">GND</text>
<text x="184.6" y="112">GND GND</text>
<text x="37.4" y="122" transform="rotate(-90 37.4 122)">R4</text>
<text x="39.9" y="121.5" transform="rotate(-90 39.9 121.5)">R</text>
<text x="53.9" y="122" transform="rotate(-90 53.9 122)">R5</text>
<text x="56.4" y="121.5" transform="rotate(-90 56.4 121.5)">R</text>
<text x="70.4" y="122" transform="rotate(-90 70.4 122)">R6</text>
<text x="72.9" y="121.5" transform="rotate(-90 72.9 121.5)">R</text>
<text x="188" y="125.4">C</text>
<text x="188.2" y="120.3">C6</text>
<text x="193.1" y="125.4">C</text>
<text x="193.2" y="120.3">C7</text>
<text x="34" y="129.3">RV1</text>
<text x="50.5" y="129.3">RV2</text>
<text x="67.1" y="129.3">RV3</text>
<text x="178.1" y="126.7">J3</text>
<text x="190" y="131.5">GND</text>
<text x="26.9" y="133">R_POT_TRIM</text>
<text x="43.4" y="133">R_POT_TRIM</text>
<text x="59.9" y="133">R_POT_TRIM</text>
<text x="37.5" y="139.9">GND</text>
<text x="54.1" y="139.9">GND</text>
<text x="70.6" y="139.9">GND</text>
<text x="173.8" y="144.4">Conn_01x06</text>
<text x="51.8" y="155.8">A0</text>
<text x="52.2" y="152.1">U2</text>
<text x="60.2" y="155.8">A1</text>
<text x="36" y="158.5">GND</text>
<text x="36" y="161.1">GND</text>
<text x="51.8" y="158.4">S1</text>
<text x="51.8" y="160.9">GND</text>
<text x="60.3" y="158.4">S2</text>
<text x="61.2" y="160.9">D</text>
<text x="51.8" y="163.4">S3</text>
<text x="51.8" y="166">EN</text>
<text x="58.8" y="166">VDD</text>
<text x="60.3" y="163.4">S4</text>
<text x="53.9" y="169.8">TMUX1204</text>
</g>
<text font-size="1.8" fill="#008400" x="36.8" y="54.1">LED_PAD</text>
</svg>
